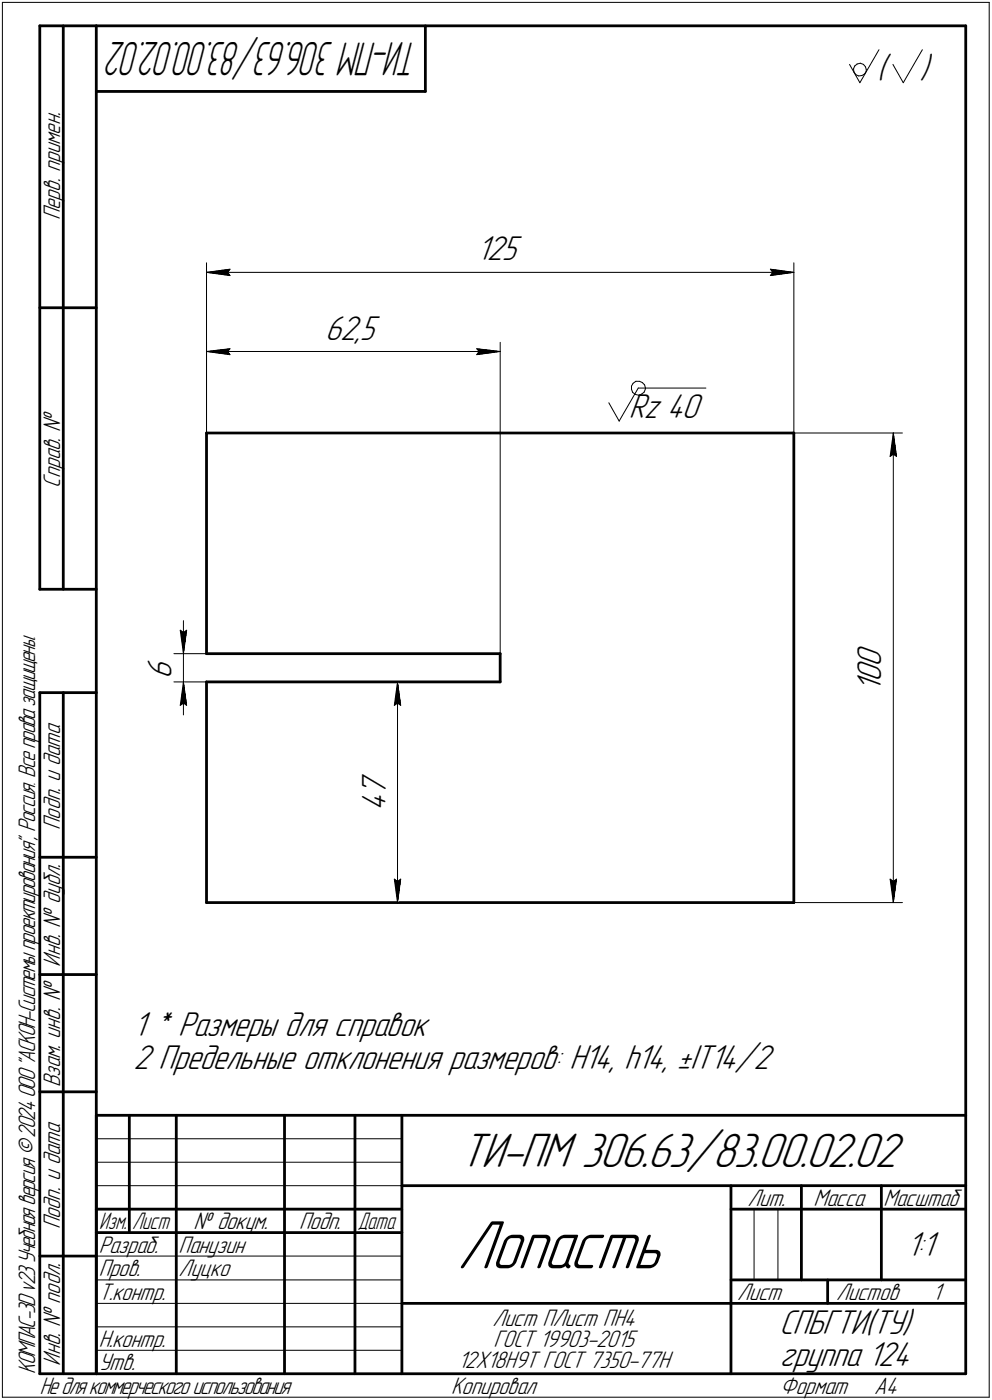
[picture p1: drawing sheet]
<svg xmlns="http://www.w3.org/2000/svg" width="211mm" height="298mm" viewBox="0 0 211 298" stroke-linecap="round" stroke-linejoin="round" font-family="sans-serif">
<g fill="none" stroke="#000" stroke-width=".59">
<path d="M8.5 5.5v120zM8.5 5.5h12zM13.5 5.5v120zM20.5 5.5v287zM20.5 5.5h185zM20.5 19.5h70zM90.5 5.5v14zM205.5 5.5v287zM8.5 65.5h12zM43.9 92.2h125zM43.9 92.2v47zM168.9 92.2v100z"/>
<path d="M8.5 125.5h12zM43.9 139.2h62.5zM106.4 139.2v6zM8.5 147.5v145zM8.5 147.5h12zM13.5 147.5v145zM43.9 145.2v47zM43.9 145.2h62.5zM8.5 182.5h12zM43.9 192.2h125zM8.5 207.5h12zM8.5 232.5h12z"/>
<path d="M20.5 237.5h185zM20.5 237.5v55zM27.5 237.5v25zM37.5 237.5v55zM60.5 237.5v55zM75.5 237.5v55zM85.5 237.5v55zM20.5 257.5h65zM85.5 252.5h120zM155.5 252.5v40zM155.5 257.5h15zM170.5 252.5v20z"/>
<path d="M170.5 257.5h35zM187.5 252.5v20zM8.5 267.5h12zM20.5 262.5h65zM85.5 277.5h70zM155.5 277.5h50zM155.5 272.5h50zM176.1 272.5v5zM8.5 292.5h12zM20.5 292.5h185z"/>
</g>
<g fill="none" stroke="#000" stroke-width=".21">
<path d="M.5 .5v297zM.5 .5h210zM180.8 13.7l2.2 3.9zM181.6 14.6l.1 .7zM181.7 15.3l.4 .6zM181.9 14.1l.5-.5zM181.9 14.1l-.3 .5zM182.1 15.9l.6 .3zM182.4 13.6l.6-.1zM182.7 16.2l.7-.1zM183 13.5l.7 .2zM183.4 16.1l.6-.4z"/>
<path d="M183.7 13.7l.4 .5zM184.1 14.2l.2 .6zM184.3 15.2l-.3 .5zM184.3 14.8v.4zM187 10.6l-4 7zM190 13.7l2.2 3.9zM196.3 10.6l-4.1 7zM210.5 .5v297zM43.9 56v36.2zM43.9 58l5-.7zM43.9 58l5 .7zM43.9 58h125z"/>
<path d="M48.4 58l.5 .7zM48.9 57.3l-.5 .7zM163.9 58.7l5-.7zM163.9 57.3l.5 .7zM163.9 57.3l5 .7zM164.4 58l-.5 .7zM168.9 56v36.2zM43.9 72.9v66.3zM43.9 74.8l5-.5zM43.9 74.8l5 .7zM43.9 74.8h62.5zM48.4 74.8l.5 .7z"/>
<path d="M48.9 74.3l-.5 .5zM101.4 75.5l5-.7zM101.4 74.3l.5 .5zM101.4 74.3l5 .5zM101.9 74.8l-.5 .7zM106.4 72.9v66.3zM129.5 85.8l2.2 3.9zM134.4 82.2v.7zM134.4 82.9l.2 .7zM134.6 83.6l.6 .4zM134.7 81.6l.6-.4zM134.7 81.6l-.3 .6z"/>
<path d="M135.2 84l.7 .2zM135.3 81.2h.8zM135.8 82.6l-4.1 7.1zM135.8 82.6h14.4zM135.9 84.2l.7-.3zM136.1 81.2l.6 .2zM136.6 83.9l.5-.4zM136.7 81.4l.5 .6zM137.2 82l.1 .6zM137.3 82.8l-.2 .7zM137.3 82.6v.2zM168.9 92.2h23.1z"/>
<path d="M189.4 97.2l.7-.5zM190.1 92.2l.7 5zM190.1 96.7l.7 .5zM190.1 92.2l-.7 5zM190.1 92.2v100zM37 139.2h6.9zM38.4 134.2l.6 .5zM38.4 134.2l.6 5zM39 134.7l.7-.5zM39 132.2v7zM39 139.2v6zM39.7 134.2l-.7 5z"/>
<path d="M37 145.2h6.9zM38.4 150.2l.6-.5zM39 145.2l-.6 5zM39 149.7l.7 .5zM39 145.2l.7 5zM39 145.2v7zM82.6 145.2h2.4zM83.9 150.2l.7-.5zM84.6 145.2l.7 5zM84.6 149.7l.7 .5zM84.6 145.2l-.7 5zM84.6 145.2v47z"/>
<path d="M82.6 192.2h2.4zM83.9 187.2l.7 5zM83.9 187.2l.7 .5zM84.6 187.7l.7-.5zM85.3 187.2l-.7 5zM168.9 192.2h23.1zM189.4 187.2l.7 5zM189.4 187.2l.7 .5zM190.1 187.7l.7-.5zM190.8 187.2l-.7 5zM20.5 247.5h65zM20.5 252.5h65z"/>
<path d="M20.5 242.5h65zM160.4 257.5v15zM165.5 257.5v15zM20.5 267.5h65zM20.5 272.5h65zM20.5 277.5h65zM.5 297.5h210zM20.5 282.5h65zM20.5 287.5h65z"/>
</g>
<g fill="#fff" stroke="#fff" stroke-width=".21">
<path d="M76.5 164.6h7.1zM76.5 164.7h7.1zM76.5 164.8h7.1zM76.5 164.8h7.1zM76.5 164.9h7.1zM76.5 165h7.1zM76.5 165.1h7.1zM76.5 165.2h7.1zM76.5 165.3h7.1zM76.5 165.4h7.1zM76.5 165.4h7.1zM76.5 165.5h7.1zM76.5 165.6h7.1zM76.5 165.7h7.1zM76.5 165.8h7.1zM76.5 165.9h7.1zM76.5 165.9h7.1zM76.5 166h7.1zM76.5 166.1h7.1zM76.5 166.2h7.1zM76.5 166.3h7.1zM76.5 166.4h7.1zM76.5 166.5h7.1zM76.5 166.5h7.1zM76.5 166.6h7.1zM76.5 166.7h7.1zM76.5 166.8h7.1zM76.5 166.9h7.1zM76.5 167h7.1zM76.5 167h7.1zM76.5 167.1h7.1zM76.5 167.2h7.1zM76.5 167.3h7.1zM76.5 167.4h7.1zM76.5 167.5h7.1zM76.5 167.6h7.1zM76.5 167.6h7.1zM76.5 167.7h7.1zM76.5 167.8h7.1zM76.5 167.9h7.1zM76.5 168h7.1zM76.5 168.1h7.1zM76.5 168.1h7.1zM76.5 168.2h7.1zM76.5 168.3h7.1zM76.5 168.4h7.1zM76.5 168.5h7.1zM76.5 168.6h7.1zM76.5 168.7h7.1zM76.5 168.7h7.1zM76.5 168.8h7.1zM76.5 168.9h7.1zM76.5 169h7.1zM76.5 169.1h7.1zM76.5 169.2h7.1zM76.5 169.2h7.1zM76.5 169.3h7.1zM76.5 169.4h7.1zM76.5 169.5h7.1zM76.5 169.6h7.1zM76.5 169.7h7.1zM76.5 169.8h7.1zM76.5 169.8h7.1zM76.5 169.9h7.1zM76.5 170h7.1zM76.5 170.1h7.1zM76.5 170.2h7.1zM76.5 170.3h7.1zM76.5 170.3h7.1zM76.5 170.4h7.1zM76.5 170.5h7.1zM76.5 170.6h7.1zM76.5 170.7h7.1zM76.5 170.8h7.1zM76.5 170.9h7.1zM76.5 170.9h7.1zM76.5 171h7.1zM76.5 171.1h7.1zM76.5 171.2h7.1zM76.5 171.3h7.1zM76.5 171.4h7.1zM76.5 171.4h7.1zM76.5 171.5h7.1zM76.5 171.6h7.1zM76.5 171.7h7.1zM76.5 171.8h7.1zM76.5 171.9h7.1zM76.5 172h7.1zM76.5 172h7.1zM76.5 172.1h7.1zM76.5 172.2h7.1zM76.5 172.3h7.1zM76.5 172.4h7.1zM76.5 172.5h7.1zM76.5 172.6h7.1zM76.5 172.6h7.1zM76.5 172.7h7.1z"/>
<path d="M84.5 145.5h.3zM84.5 145.5h.3zM84.4 145.6h.4zM84.4 145.7h.4zM84.3 145.8h.5zM84.3 145.9h.6zM84.3 146h.6zM84.2 146h.8zM84.2 146.1h.8zM84.2 146.2h.9zM84.2 146.3h.9zM84.1 146.4h1zM84.1 146.5h1.1zM84.1 146.6h1.1zM84 146.6h1.3zM84 146.7h1.3zM83.9 146.8h1.4zM83.9 146.9h1.4zM83.8 147h1.5zM83.8 147.1h1.6zM83.8 147.2h1.6zM83.8 147.2h1.6zM83.8 147.3h1.6zM83.8 147.4h1.6zM83.8 147.5h1.6zM83.8 147.6h1.6zM83.8 147.7h1.7zM83.7 147.7h1.8zM83.7 147.8h1.8zM83.7 147.9h1.8zM83.7 148h1.8zM83.7 148.1h1.8zM83.7 148.2h1.8zM83.7 148.3h1.9zM83.7 148.3h1.9zM83.7 148.4h1.9zM83.7 148.5h1.9zM83.7 148.6h1.9zM83.7 148.7h1.9zM83.7 148.8h1.9zM83.7 148.8h1.9zM83.7 148.9h2zM83.7 149h2zM83.7 149.1h2zM83.7 149.2h2zM83.6 149.3h2.1zM83.6 149.4h2.1zM83.6 149.4h2.1zM83.6 149.5h2.2zM83.6 149.6h2.2zM83.6 149.7h2.2zM83.6 149.8h2.2zM83.6 149.9h2.2zM83.6 149.9h2.2zM83.5 150h2.3zM83.5 150.1h2.4zM83.5 150.2h2.4zM83.5 150.3h2.4zM83.5 150.4h2.4zM83.5 150.5h2.4zM83.5 150.5h2.4zM83.5 150.6h2.4z"/>
<path d="M83.4 186.7h2.5zM83.5 186.8h2.4zM83.5 186.9h2.4zM83.5 186.9h2.4zM83.5 187h2.4zM83.5 187.1h2.4zM83.5 187.2h2.4zM83.5 187.3h2.4zM83.5 187.4h2.3zM83.6 187.5h2.2zM83.6 187.5h2.2zM83.6 187.6h2.2zM83.6 187.7h2.2zM83.6 187.8h2.2zM83.6 187.9h2.2zM83.6 188h2.1zM83.6 188h2.1zM83.6 188.1h2.1zM83.7 188.2h2zM83.7 188.3h2zM83.7 188.4h2zM83.7 188.5h2zM83.7 188.6h1.9zM83.7 188.6h1.9zM83.7 188.7h1.9zM83.7 188.8h1.9zM83.7 188.9h1.9zM83.7 189h1.9zM83.7 189.1h1.9zM83.7 189.1h1.9zM83.7 189.2h1.8zM83.7 189.3h1.8zM83.7 189.4h1.8zM83.7 189.5h1.8zM83.7 189.6h1.8zM83.7 189.7h1.8zM83.8 189.7h1.7zM83.8 189.8h1.6zM83.8 189.9h1.6zM83.8 190h1.6zM83.8 190.1h1.6zM83.8 190.2h1.6zM83.8 190.2h1.6zM83.8 190.3h1.6zM83.8 190.4h1.5zM83.9 190.5h1.4zM83.9 190.6h1.4zM84 190.7h1.3zM84 190.8h1.3zM84.1 190.8h1.1zM84.1 190.9h1.1zM84.1 191h1zM84.2 191.1h.9zM84.2 191.2h.9zM84.2 191.3h.8zM84.2 191.3h.8zM84.3 191.4h.6zM84.3 191.5h.6zM84.3 191.6h.5zM84.4 191.7h.4zM84.4 191.8h.4zM84.5 191.9h.3zM84.5 191.9h.3z"/>
<path d="M101.5 49.9h9.8zM101.5 50h9.8zM101.5 50h9.8zM101.5 50.1h9.8zM101.5 50.2h9.8zM101.5 50.3h9.8zM101.5 50.4h9.8zM101.5 50.5h9.8zM101.5 50.5h9.8zM101.5 50.6h9.8zM101.5 50.7h9.8zM101.5 50.8h9.8zM101.5 50.9h9.8zM101.5 51h9.8zM101.5 51.1h9.8zM101.5 51.1h9.8zM101.5 51.2h9.8zM101.5 51.3h9.8zM101.5 51.4h9.8zM101.5 51.5h9.8zM101.5 51.6h9.8zM101.5 51.6h9.8zM101.5 51.7h9.8zM101.5 51.8h9.8zM101.5 51.9h9.8zM101.5 52h9.8zM101.5 52.1h9.8zM101.5 52.2h9.8zM101.5 52.2h9.8zM101.5 52.3h9.8zM101.5 52.4h9.8zM101.5 52.5h9.8zM101.5 52.6h9.8zM101.5 52.7h9.8zM101.5 52.7h9.8zM101.5 52.8h9.8zM101.5 52.9h9.8zM101.5 53h9.8zM101.5 53.1h9.8zM101.5 53.2h9.8zM101.5 53.3h9.8zM101.5 53.3h9.8zM101.5 53.4h9.8zM101.5 53.5h9.8zM101.5 53.6h9.8zM101.5 53.7h9.8zM101.5 53.8h9.8zM101.5 53.8h9.8zM101.5 53.9h9.8zM101.5 54h9.8zM101.5 54.1h9.8zM101.5 54.2h9.8zM101.5 54.3h9.8zM101.5 54.4h9.8zM101.5 54.4h9.8zM101.5 54.5h9.8zM101.5 54.6h9.8zM101.5 54.7h9.8zM101.5 54.8h9.8zM101.5 54.9h9.8zM101.5 54.9h9.8zM101.5 55h9.8zM101.5 55.1h9.8zM101.5 55.2h9.8zM101.5 55.3h9.8zM101.5 55.4h9.8zM101.5 55.5h9.8zM101.5 55.5h9.8zM101.5 55.6h9.8zM101.5 55.7h9.8zM101.5 55.8h9.8zM101.5 55.9h9.8zM101.5 56h9.8zM101.5 56h9.8zM101.5 56.1h9.8zM101.5 56.2h9.8zM101.5 56.3h9.8zM101.5 56.4h9.8zM101.5 56.5h9.8zM101.5 56.6h9.8zM101.5 56.6h9.8zM101.5 56.7h9.8zM101.5 56.8h9.8zM101.5 56.9h9.8z"/>
<path d="M48.9 56.8h.5zM48.3 56.9h1.1zM47.6 57h1.8zM47 57.1h2.4zM46.4 57.1h3zM45.7 57.2h3.7zM45.6 57.3h3.8zM45.4 57.4h4zM45.1 57.5h4.3zM45 57.6h4.4zM44.8 57.7h4.6zM44.5 57.7h4.9zM44.4 57.8h5zM44.2 57.9h5.2zM43.9 58h5.5zM44.2 58.1h5.2zM44.4 58.2h5zM44.5 58.3h4.9zM44.8 58.3h4.6zM45 58.4h4.4zM45.1 58.5h4.3zM45.4 58.6h4zM45.6 58.7h3.8zM45.7 58.8h3.7zM46.5 58.8h2.9zM47.2 58.9h2.2zM48 59h1.4zM48.8 59.1h.6z"/>
<path d="M163.5 56.8h.7zM163.5 56.9h1.3zM163.5 57h1.9zM163.5 57.1h2.4zM163.5 57.1h3zM163.5 57.2h3.6zM163.5 57.3h3.9zM163.5 57.4h4.1zM163.5 57.5h4.2zM163.5 57.6h4.5zM163.5 57.7h4.6zM163.5 57.7h4.8zM163.5 57.8h5.1zM163.5 57.9h5.2zM163.5 58h5.4zM163.5 58.1h5.2zM163.5 58.2h5.1zM163.5 58.3h4.8zM163.5 58.3h4.6zM163.5 58.4h4.5zM163.5 58.5h4.2zM163.5 58.6h4.1zM163.5 58.7h3.9zM163.5 58.8h3.6zM163.5 58.8h3zM163.5 58.9h2.2zM163.5 59h1.5zM163.5 59.1h.8z"/>
<path d="M69.2 66.7h12zM69.2 66.8h12zM69.2 66.9h12zM69.2 67h12zM69.2 67.1h12zM69.2 67.1h12zM69.2 67.2h12zM69.2 67.3h12zM69.2 67.4h12zM69.2 67.5h12zM69.2 67.6h12zM69.2 67.6h12zM69.2 67.7h12zM69.2 67.8h12zM69.2 67.9h12zM69.2 68h12zM69.2 68.1h12zM69.2 68.2h12zM69.2 68.2h12zM69.2 68.3h12zM69.2 68.4h12zM69.2 68.5h12zM69.2 68.6h12zM69.2 68.7h12zM69.2 68.7h12zM69.2 68.8h12zM69.2 68.9h12zM69.2 69h12zM69.2 69.1h12zM69.2 69.2h12zM69.2 69.3h12zM69.2 69.3h12zM69.2 69.4h12zM69.2 69.5h12zM69.2 69.6h12zM69.2 69.7h12zM69.2 69.8h12zM69.2 69.8h12zM69.2 69.9h12zM69.2 70h12zM69.2 70.1h12zM69.2 70.2h12zM69.2 70.3h12zM69.2 70.4h12zM69.2 70.4h12zM69.2 70.5h12zM69.2 70.6h12zM69.2 70.7h12zM69.2 70.8h12zM69.2 70.9h12zM69.2 71h12zM69.2 71h12zM69.2 71.1h12zM69.2 71.2h12zM69.2 71.3h12zM69.2 71.4h12zM69.2 71.5h12zM69.2 71.5h12zM69.2 71.6h12zM69.2 71.7h12zM69.2 71.8h12zM69.2 71.9h12zM69.2 72h12zM69.2 72.1h12zM69.2 72.1h12zM69.2 72.2h12zM69.2 72.3h12zM69.2 72.4h12zM69.2 72.5h12zM69.2 72.6h12zM69.2 72.6h12zM69.2 72.7h12zM69.2 72.8h12zM69.2 72.9h12zM69.2 73h12zM69.2 73.1h12zM69.2 73.2h12zM69.2 73.2h12zM69.2 73.3h12zM69.2 73.4h12zM69.2 73.5h12zM69.2 73.6h12zM69.2 73.7h12zM69.2 73.7h12zM69.2 73.8h12z"/>
<path d="M48.9 73.7h.5zM48.3 73.8h1.1zM47.6 73.9h1.8zM47 74h2.4zM46.4 74.1h3zM45.7 74.2h3.7zM45.6 74.3h3.8zM45.3 74.3h4.1zM45.1 74.4h4.3zM44.9 74.5h4.5zM44.6 74.6h4.8zM44.4 74.7h5zM44.2 74.8h5.2zM43.9 74.8h5.5zM44.2 74.9h5.2zM44.4 75h5zM44.5 75.1h4.9zM44.8 75.2h4.6zM45 75.3h4.4zM45.1 75.4h4.3zM45.4 75.4h4zM45.6 75.5h3.8zM45.7 75.6h3.7zM46.4 75.7h3zM47 75.8h2.4zM47.6 75.9h1.8zM48.3 75.9h1.1zM48.9 76h.5z"/>
<path d="M100.9 73.7h.7zM100.9 73.8h1.3zM100.9 73.9h1.9zM100.9 74h2.6zM100.9 74.1h3.2zM100.9 74.2h3.7zM100.9 74.3h4zM100.9 74.3h4.3zM100.9 74.4h4.4zM100.9 74.5h4.7zM100.9 74.6h4.9zM100.9 74.7h5.1zM100.9 74.8h5.4zM100.9 74.8h5.5zM100.9 74.9h5.4zM100.9 75h5.2zM100.9 75.1h4.9zM100.9 75.2h4.8zM100.9 75.3h4.6zM100.9 75.4h4.3zM100.9 75.4h4.2zM100.9 75.5h4zM100.9 75.6h3.7zM100.9 75.7h3.2zM100.9 75.8h2.6zM100.9 75.9h1.9zM100.9 75.9h1.3zM100.9 76h.7z"/>
<path d="M128.9 81.1h23.2zM128.9 81.2h23.2zM128.9 81.3h23.2zM128.9 81.4h23.2zM128.9 81.4h23.2zM128.9 81.5h23.2zM128.9 81.6h23.2zM128.9 81.7h23.2zM128.9 81.8h23.2zM128.9 81.9h23.2zM128.9 82h23.2zM128.9 82h23.2zM128.9 82.1h23.2zM128.9 82.2h23.2zM128.9 82.3h23.2zM128.9 82.4h23.2zM128.9 82.5h23.2zM128.9 82.5h23.2zM128.9 82.6h23.2zM128.9 82.7h23.2zM128.9 82.8h23.2zM128.9 82.9h23.2zM128.9 83h23.2zM128.9 83.1h23.2zM128.9 83.1h23.2zM128.9 83.2h23.2zM128.9 83.3h23.2zM128.9 83.4h23.2zM128.9 83.5h23.2zM128.9 83.6h23.2zM128.9 83.7h23.2zM128.9 83.7h23.2zM128.9 83.8h23.2zM128.9 83.9h23.2zM128.9 84h23.2zM128.9 84.1h23.2zM128.9 84.2h23.2zM128.9 84.2h23.2zM128.9 84.3h23.2zM128.9 84.4h23.2zM128.9 84.5h23.2zM128.9 84.6h23.2zM128.9 84.7h23.2zM128.9 84.8h23.2zM128.9 84.8h23.2zM128.9 84.9h23.2zM128.9 85h23.2zM128.9 85.1h23.2zM128.9 85.2h23.2zM128.9 85.3h23.2zM128.9 85.3h23.2zM128.9 85.4h23.2zM128.9 85.5h23.2zM128.9 85.6h23.2zM128.9 85.7h23.2zM128.9 85.8h23.2zM128.9 85.9h23.2zM128.9 85.9h23.2zM128.9 86h23.2zM128.9 86.1h23.2zM128.9 86.2h23.2zM128.9 86.3h23.2zM128.9 86.4h23.2zM128.9 86.4h23.2zM128.9 86.5h23.2zM128.9 86.6h23.2zM128.9 86.7h23.2zM128.9 86.8h23.2zM128.9 86.9h23.2zM128.9 87h23.2zM128.9 87h23.2zM128.9 87.1h23.2zM128.9 87.2h23.2zM128.9 87.3h23.2zM128.9 87.4h23.2zM128.9 87.5h23.2zM128.9 87.5h23.2zM128.9 87.6h23.2zM128.9 87.7h23.2zM128.9 87.8h23.2zM128.9 87.9h23.2zM128.9 88h23.2zM128.9 88.1h23.2zM128.9 88.1h23.2zM128.9 88.2h23.2zM128.9 88.3h23.2zM128.9 88.4h23.2zM128.9 88.5h23.2zM128.9 88.6h23.2zM128.9 88.6h23.2zM128.9 88.7h23.2zM128.9 88.8h23.2zM128.9 88.9h23.2zM128.9 89h23.2zM128.9 89.1h23.2zM128.9 89.2h23.2zM128.9 89.2h23.2zM128.9 89.3h23.2zM128.9 89.4h23.2zM128.9 89.5h23.2zM128.9 89.6h23.2zM128.9 89.7h23.2zM128.9 89.7h23.2zM128.9 89.8h23.2zM128.9 89.9h23.2zM128.9 90h23.2zM128.9 90.1h23.2zM128.9 90.2h23.2zM128.9 90.3h23.2zM128.9 90.3h23.2zM128.9 90.4h23.2z"/>
<path d="M30.9 139.7h7.1zM30.9 139.8h7.1zM30.9 139.9h7.1zM30.9 140h7.1zM30.9 140h7.1zM30.9 140.1h7.1zM30.9 140.2h7.1zM30.9 140.3h7.1zM30.9 140.4h7.1zM30.9 140.5h7.1zM30.9 140.5h7.1zM30.9 140.6h7.1zM30.9 140.7h7.1zM30.9 140.8h7.1zM30.9 140.9h7.1zM30.9 141h7.1zM30.9 141.1h7.1zM30.9 141.1h7.1zM30.9 141.2h7.1zM30.9 141.3h7.1zM30.9 141.4h7.1zM30.9 141.5h7.1zM30.9 141.6h7.1zM30.9 141.6h7.1zM30.9 141.7h7.1zM30.9 141.8h7.1zM30.9 141.9h7.1zM30.9 142h7.1zM30.9 142.1h7.1zM30.9 142.2h7.1zM30.9 142.2h7.1zM30.9 142.3h7.1zM30.9 142.4h7.1zM30.9 142.5h7.1zM30.9 142.6h7.1zM30.9 142.7h7.1zM30.9 142.7h7.1zM30.9 142.8h7.1zM30.9 142.9h7.1zM30.9 143h7.1zM30.9 143.1h7.1zM30.9 143.2h7.1zM30.9 143.3h7.1zM30.9 143.3h7.1zM30.9 143.4h7.1zM30.9 143.5h7.1zM30.9 143.6h7.1zM30.9 143.7h7.1zM30.9 143.8h7.1zM30.9 143.8h7.1zM30.9 143.9h7.1zM30.9 144h7.1zM30.9 144.1h7.1zM30.9 144.2h7.1zM30.9 144.3h7.1zM30.9 144.4h7.1zM30.9 144.4h7.1zM30.9 144.5h7.1zM30.9 144.6h7.1z"/>
<path d="M37.8 133.7h2.4zM37.8 133.8h2.4zM37.8 133.9h2.4zM37.8 133.9h2.4zM37.8 134h2.4zM37.8 134.1h2.4zM37.8 134.2h2.4zM37.8 134.3h2.4zM37.9 134.4h2.3zM37.9 134.5h2.2zM37.9 134.5h2.2zM37.9 134.6h2.2zM37.9 134.7h2.2zM37.9 134.8h2.2zM37.9 134.9h2.2zM38 135h2.1zM38 135h2.1zM38 135.1h2.1zM38 135.2h2zM38 135.3h2zM38 135.4h2zM38 135.5h2zM38 135.6h2zM38.1 135.6h1.9zM38.1 135.7h1.9zM38.1 135.8h1.9zM38.1 135.9h1.9zM38.1 136h1.9zM38.1 136.1h1.9zM38.1 136.1h1.9zM38.2 136.2h1.8zM38.2 136.3h1.8zM38.2 136.4h1.8zM38.2 136.5h1.8zM38.2 136.6h1.8zM38.2 136.7h1.8zM38.2 136.7h1.7zM38.3 136.8h1.6zM38.3 136.9h1.6zM38.3 137h1.6zM38.3 137.1h1.6zM38.3 137.2h1.6zM38.3 137.2h1.6zM38.3 137.3h1.6zM38.3 137.4h1.5zM38.4 137.5h1.4zM38.4 137.6h1.4zM38.4 137.7h1.3zM38.4 137.8h1.3zM38.5 137.8h1.1zM38.5 137.9h1.1zM38.5 138h1zM38.6 138.1h.9zM38.6 138.2h.9zM38.7 138.3h.8zM38.7 138.3h.8zM38.8 138.4h.6zM38.8 138.5h.6zM38.8 138.6h.5zM38.9 138.7h.4zM38.9 138.8h.4zM38.9 138.9h.3zM38.9 138.9h.3z"/>
<path d="M38.9 145.5h.3zM38.9 145.5h.3zM38.9 145.6h.4zM38.9 145.7h.4zM38.8 145.8h.5zM38.8 145.9h.6zM38.8 146h.6zM38.7 146h.8zM38.7 146.1h.8zM38.6 146.2h.9zM38.6 146.3h.9zM38.5 146.4h1zM38.5 146.5h1.1zM38.5 146.6h1.1zM38.4 146.6h1.3zM38.4 146.7h1.3zM38.4 146.8h1.4zM38.4 146.9h1.4zM38.3 147h1.5zM38.3 147.1h1.6zM38.3 147.2h1.6zM38.3 147.2h1.6zM38.3 147.3h1.6zM38.3 147.4h1.6zM38.3 147.5h1.6zM38.3 147.6h1.6zM38.2 147.7h1.7zM38.2 147.7h1.8zM38.2 147.8h1.8zM38.2 147.9h1.8zM38.2 148h1.8zM38.2 148.1h1.8zM38.2 148.2h1.8zM38.1 148.3h1.9zM38.1 148.3h1.9zM38.1 148.4h1.9zM38.1 148.5h1.9zM38.1 148.6h1.9zM38.1 148.7h1.9zM38.1 148.8h1.9zM38 148.8h2zM38 148.9h2zM38 149h2zM38 149.1h2zM38 149.2h2zM38 149.3h2.1zM38 149.4h2.1zM38 149.4h2.1zM37.9 149.5h2.2zM37.9 149.6h2.2zM37.9 149.7h2.2zM37.9 149.8h2.2zM37.9 149.9h2.2zM37.9 149.9h2.2zM37.9 150h2.3zM37.8 150.1h2.4zM37.8 150.2h2.4zM37.8 150.3h2.4zM37.8 150.4h2.4zM37.8 150.5h2.4zM37.8 150.5h2.4zM37.8 150.6h2.4z"/>
<path d="M181.9 137.1h7.2zM181.9 137.2h7.2zM181.9 137.2h7.2zM181.9 137.3h7.2zM181.9 137.4h7.2zM181.9 137.5h7.2zM181.9 137.6h7.2zM181.9 137.7h7.2zM181.9 137.8h7.2zM181.9 137.8h7.2zM181.9 137.9h7.2zM181.9 138h7.2zM181.9 138.1h7.2zM181.9 138.2h7.2zM181.9 138.3h7.2zM181.9 138.3h7.2zM181.9 138.4h7.2zM181.9 138.5h7.2zM181.9 138.6h7.2zM181.9 138.7h7.2zM181.9 138.8h7.2zM181.9 138.9h7.2zM181.9 138.9h7.2zM181.9 139h7.2zM181.9 139.1h7.2zM181.9 139.2h7.2zM181.9 139.3h7.2zM181.9 139.4h7.2zM181.9 139.4h7.2zM181.9 139.5h7.2zM181.9 139.6h7.2zM181.9 139.7h7.2zM181.9 139.8h7.2zM181.9 139.9h7.2zM181.9 140h7.2zM181.9 140h7.2zM181.9 140.1h7.2zM181.9 140.2h7.2zM181.9 140.3h7.2zM181.9 140.4h7.2zM181.9 140.5h7.2zM181.9 140.5h7.2zM181.9 140.6h7.2zM181.9 140.7h7.2zM181.9 140.8h7.2zM181.9 140.9h7.2zM181.9 141h7.2zM181.9 141.1h7.2zM181.9 141.1h7.2zM181.9 141.2h7.2zM181.9 141.3h7.2zM181.9 141.4h7.2zM181.9 141.5h7.2zM181.9 141.6h7.2zM181.9 141.6h7.2zM181.9 141.7h7.2zM181.9 141.8h7.2zM181.9 141.9h7.2zM181.9 142h7.2zM181.9 142.1h7.2zM181.9 142.2h7.2zM181.9 142.2h7.2zM181.9 142.3h7.2zM181.9 142.4h7.2zM181.9 142.5h7.2zM181.9 142.6h7.2zM181.9 142.7h7.2zM181.9 142.7h7.2zM181.9 142.8h7.2zM181.9 142.9h7.2zM181.9 143h7.2zM181.9 143.1h7.2zM181.9 143.2h7.2zM181.9 143.3h7.2zM181.9 143.3h7.2zM181.9 143.4h7.2zM181.9 143.5h7.2zM181.9 143.6h7.2zM181.9 143.7h7.2zM181.9 143.8h7.2zM181.9 143.8h7.2zM181.9 143.9h7.2zM181.9 144h7.2zM181.9 144.1h7.2zM181.9 144.2h7.2zM181.9 144.3h7.2zM181.9 144.4h7.2zM181.9 144.4h7.2zM181.9 144.5h7.2zM181.9 144.6h7.2zM181.9 144.7h7.2zM181.9 144.8h7.2zM181.9 144.9h7.2zM181.9 144.9h7.2zM181.9 145h7.2zM181.9 145.1h7.2zM181.9 145.2h7.2zM181.9 145.3h7.2zM181.9 145.4h7.2zM181.9 145.5h7.2zM181.9 145.5h7.2zM181.9 145.6h7.2zM181.9 145.7h7.2zM181.9 145.8h7.2zM181.9 145.9h7.2zM181.9 146h7.2zM181.9 146h7.2zM181.9 146.1h7.2zM181.9 146.2h7.2zM181.9 146.3h7.2zM181.9 146.4h7.2zM181.9 146.5h7.2zM181.9 146.6h7.2zM181.9 146.6h7.2zM181.9 146.7h7.2zM181.9 146.8h7.2zM181.9 146.9h7.2zM181.9 147h7.2zM181.9 147.1h7.2zM181.9 147.2h7.2zM181.9 147.2h7.2z"/>
<path d="M190 92.5h.2zM190 92.5h.2zM189.9 92.6h.4zM189.9 92.7h.4zM189.8 92.8h.5zM189.8 92.9h.6zM189.8 93h.6zM189.7 93h.8zM189.7 93.1h.8zM189.7 93.2h.9zM189.7 93.3h.9zM189.6 93.4h1zM189.6 93.5h1.1zM189.6 93.6h1.1zM189.5 93.6h1.3zM189.5 93.7h1.3zM189.4 93.8h1.4zM189.4 93.9h1.4zM189.3 94h1.5zM189.3 94.1h1.6zM189.3 94.1h1.6zM189.3 94.2h1.6zM189.3 94.3h1.6zM189.3 94.4h1.6zM189.3 94.5h1.6zM189.3 94.6h1.6zM189.2 94.7h1.7zM189.2 94.7h1.8zM189.2 94.8h1.8zM189.2 94.9h1.8zM189.2 95h1.8zM189.2 95.1h1.8zM189.2 95.2h1.8zM189.1 95.2h1.9zM189.1 95.3h1.9zM189.1 95.4h1.9zM189.1 95.5h2zM189.1 95.6h2zM189.1 95.7h2zM189.1 95.8h2zM189.1 95.8h2zM189.1 95.9h2zM189.1 96h2zM189.1 96.1h2zM189.1 96.2h2zM189.1 96.3h2.1zM189.1 96.4h2.1zM189.1 96.4h2.1zM189 96.5h2.2zM189 96.6h2.2zM189 96.7h2.2zM189 96.8h2.2zM189 96.9h2.2zM189 96.9h2.2zM189 97h2.3zM188.9 97.1h2.4zM188.9 97.2h2.4zM188.9 97.3h2.4zM188.9 97.4h2.4zM188.9 97.5h2.4zM188.9 97.5h2.4zM188.9 97.6h2.4z"/>
<path d="M188.8 186.7h2.5zM188.9 186.8h2.4zM188.9 186.9h2.4zM188.9 186.9h2.4zM188.9 187h2.4zM188.9 187.1h2.4zM188.9 187.2h2.4zM188.9 187.3h2.4zM189 187.4h2.3zM189 187.5h2.2zM189 187.5h2.2zM189 187.6h2.2zM189 187.7h2.2zM189 187.8h2.2zM189 187.9h2.2zM189.1 188h2.1zM189.1 188h2.1zM189.1 188.1h2.1zM189.1 188.2h2zM189.1 188.3h2zM189.1 188.4h2zM189.1 188.5h2zM189.1 188.6h2zM189.1 188.6h2zM189.1 188.7h2zM189.1 188.8h2zM189.1 188.9h2zM189.1 189h1.9zM189.1 189.1h1.9zM189.1 189.1h1.9zM189.2 189.2h1.8zM189.2 189.3h1.8zM189.2 189.4h1.8zM189.2 189.5h1.8zM189.2 189.6h1.8zM189.2 189.7h1.8zM189.2 189.7h1.7zM189.3 189.8h1.6zM189.3 189.9h1.6zM189.3 190h1.6zM189.3 190.1h1.6zM189.3 190.2h1.6zM189.3 190.2h1.6zM189.3 190.3h1.6zM189.3 190.4h1.5zM189.4 190.5h1.4zM189.4 190.6h1.4zM189.5 190.7h1.3zM189.5 190.8h1.3zM189.6 190.8h1.1zM189.6 190.9h1.1zM189.6 191h1zM189.7 191.1h.9zM189.7 191.2h.9zM189.7 191.3h.8zM189.7 191.3h.8zM189.8 191.4h.6zM189.8 191.5h.6zM189.8 191.6h.5zM189.9 191.7h.4zM189.9 191.8h.4zM190 191.9h.2zM190 191.9h.2z"/>
<path d="M28.4 214.9h66zM28.4 215h66zM28.4 215.1h66zM28.4 215.1h66zM28.4 215.2h66zM28.4 215.3h66zM28.4 215.4h66zM28.4 215.5h66zM28.4 215.6h66zM28.4 215.6h66zM28.4 215.7h66zM28.4 215.8h66zM28.4 215.9h66zM28.4 216h66zM28.4 216.1h66zM28.4 216.2h66zM28.4 216.2h66zM28.4 216.3h66zM28.4 216.4h66zM28.4 216.5h66zM28.4 216.6h66zM28.4 216.7h66zM28.4 216.7h66zM28.4 216.8h66zM28.4 216.9h66zM28.4 217h66zM28.4 217.1h66zM28.4 217.2h66zM28.4 217.3h66zM28.4 217.3h66zM28.4 217.4h66zM28.4 217.5h66zM28.4 217.6h66zM28.4 217.7h66zM28.4 217.8h66zM28.4 217.8h66zM28.4 217.9h66zM28.4 218h66zM28.4 218.1h66zM28.4 218.2h66zM28.4 218.3h66zM28.4 218.4h66zM28.4 218.4h66zM28.4 218.5h66zM28.4 218.6h66zM28.4 218.7h66zM28.4 218.8h66zM28.4 218.9h66zM28.4 218.9h66zM28.4 219h66zM28.4 219.1h66zM28.4 219.2h66zM28.4 219.3h66zM28.4 219.4h66zM28.4 219.5h66zM28.4 219.5h66zM28.4 219.6h66zM28.4 219.7h66zM28.4 219.8h66zM28.4 219.9h66zM28.4 220h66zM28.4 220h66zM28.4 220.1h66zM28.4 220.2h66zM28.4 220.3h66zM28.4 220.4h66zM28.4 220.5h66zM28.4 220.6h66zM28.4 220.6h66zM28.4 220.7h66zM28.4 220.8h66zM28.4 220.9h66zM28.4 221h66zM28.4 221.1h66zM28.4 221.1h66zM28.4 221.2h66zM28.4 221.3h66zM28.4 221.4h66zM28.4 221.5h66zM28.4 221.6h66zM28.4 221.7h66zM28.4 221.7h66zM28.4 221.8h66zM28.4 221.9h66zM28.4 222h66z"/>
<path d="M28.4 222.1h136.9zM28.4 222.2h136.9zM28.4 222.2h136.9zM28.4 222.3h136.9zM28.4 222.4h136.9zM28.4 222.5h136.9zM28.4 222.6h136.9zM28.4 222.7h136.9zM28.4 222.8h136.9zM28.4 222.8h136.9zM28.4 222.9h136.9zM28.4 223h136.9zM28.4 223.1h136.9zM28.4 223.2h136.9zM28.4 223.3h136.9zM28.4 223.4h136.9zM28.4 223.4h136.9zM28.4 223.5h136.9zM28.4 223.6h136.9zM28.4 223.7h136.9zM28.4 223.8h136.9zM28.4 223.9h136.9zM28.4 223.9h136.9zM28.4 224h136.9zM28.4 224.1h136.9zM28.4 224.2h136.9zM28.4 224.3h136.9zM28.4 224.4h136.9zM28.4 224.5h136.9zM28.4 224.5h136.9zM28.4 224.6h136.9zM28.4 224.7h136.9zM28.4 224.8h136.9zM28.4 224.9h136.9zM28.4 225h136.9zM28.4 225h136.9zM28.4 225.1h136.9zM28.4 225.2h136.9zM28.4 225.3h136.9zM28.4 225.4h136.9zM28.4 225.5h136.9zM28.4 225.6h136.9zM28.4 225.6h136.9zM28.4 225.7h136.9zM28.4 225.8h136.9zM28.4 225.9h136.9zM28.4 226h136.9zM28.4 226.1h136.9zM28.4 226.1h136.9zM28.4 226.2h136.9zM28.4 226.3h136.9zM28.4 226.4h136.9zM28.4 226.5h136.9zM28.4 226.6h136.9zM28.4 226.7h136.9zM28.4 226.7h136.9zM28.4 226.8h136.9zM28.4 226.9h136.9zM28.4 227h136.9zM28.4 227.1h136.9zM28.4 227.2h136.9zM28.4 227.2h136.9zM28.4 227.3h136.9zM28.4 227.4h136.9zM28.4 227.5h136.9zM28.4 227.6h136.9zM28.4 227.7h136.9zM28.4 227.8h136.9zM28.4 227.8h136.9zM28.4 227.9h136.9zM28.4 228h136.9zM28.4 228.1h136.9zM28.4 228.2h136.9zM28.4 228.3h136.9zM28.4 228.3h136.9zM28.4 228.4h136.9zM28.4 228.5h136.9zM28.4 228.6h136.9zM28.4 228.7h136.9zM28.4 228.8h136.9zM28.4 228.9h136.9zM28.4 228.9h136.9zM28.4 229h136.9zM28.4 229.1h136.9z"/>
<path d="M180.1 10.6h19zM180.1 10.7h19zM180.1 10.8h19zM180.1 10.8h19zM180.1 10.9h19zM180.1 11h19zM180.1 11.1h19zM180.1 11.2h19zM180.1 11.3h19zM180.1 11.3h19zM180.1 11.4h19zM180.1 11.5h19zM180.1 11.6h19zM180.1 11.7h19zM180.1 11.8h19zM180.1 11.9h19zM180.1 11.9h19zM180.1 12h19zM180.1 12.1h19zM180.1 12.2h19zM180.1 12.3h19zM180.1 12.4h19zM180.1 12.4h19zM180.1 12.5h19zM180.1 12.6h19zM180.1 12.7h19zM180.1 12.8h19zM180.1 12.9h19zM180.1 13h19zM180.1 13h19zM180.1 13.1h19zM180.1 13.2h19zM180.1 13.3h19zM180.1 13.4h19zM180.1 13.5h19zM180.1 13.5h19zM180.1 13.6h19zM180.1 13.7h19zM180.1 13.8h19zM180.1 13.9h19zM180.1 14h19zM180.1 14.1h19zM180.1 14.1h19zM180.1 14.2h19zM180.1 14.3h19zM180.1 14.4h19zM180.1 14.5h19zM180.1 14.6h19zM180.1 14.6h19zM180.1 14.7h19zM180.1 14.8h19zM180.1 14.9h19zM180.1 15h19zM180.1 15.1h19zM180.1 15.2h19zM180.1 15.2h19zM180.1 15.3h19zM180.1 15.4h19zM180.1 15.5h19zM180.1 15.6h19zM180.1 15.7h19zM180.1 15.7h19zM180.1 15.8h19zM180.1 15.9h19zM180.1 16h19zM180.1 16.1h19zM180.1 16.2h19zM180.1 16.3h19zM180.1 16.3h19zM180.1 16.4h19zM180.1 16.5h19zM180.1 16.6h19zM180.1 16.7h19zM180.1 16.8h19zM180.1 16.8h19zM180.1 16.9h19zM180.1 17h19zM180.1 17.1h19zM180.1 17.2h19zM180.1 17.3h19zM180.1 17.4h19zM180.1 17.4h19zM180.1 17.5h19zM180.1 17.6h19zM180.1 17.7h19zM180.1 17.8h19zM180.1 17.9h19zM180.1 17.9h19zM180.1 18h19zM180.1 18.1h19zM180.1 18.2h19zM180.1 18.3h19zM180.1 18.4h19z"/>
</g>
<g fill="#000" stroke="#000" stroke-width=".21">
<path d="M43.9 58h4.5zM44.6 58.1h3.9zM45.2 58.2h3.4zM45.9 58.3h2.8zM46.5 58.3h2.2zM47.1 58.4h1.7zM47.8 58.5h1.1zM48.3 58.6h.6z"/>
<path d="M48.3 57.4h.6zM47.8 57.5h1.1zM47.1 57.6h1.7zM46.5 57.7h2.2zM45.9 57.7h2.8zM45.2 57.8h3.4zM44.6 57.9h3.9z"/>
<path d="M164 57.4h.6zM164.1 57.5h1.1zM164.2 57.6h1.7zM164.2 57.7h2.3zM164.3 57.7h2.7zM164.3 57.8h3.4zM164.4 57.9h3.9z"/>
<path d="M164.4 58h4.5zM164.4 58.1h3.9zM164.3 58.2h3.4zM164.3 58.3h2.7zM164.2 58.3h2.3zM164.2 58.4h1.7zM164.1 58.5h1.1zM164 58.6h.6z"/>
<path d="M43.9 74.8h4.5zM44.6 74.9h3.9zM45.2 75h3.4zM45.9 75.1h2.8zM46.5 75.2h2.2zM47.1 75.3h1.7zM47.8 75.4h1.1zM48.3 75.4h.6z"/>
<path d="M48.3 74.3h.6zM47.6 74.4h1.3zM46.8 74.5h2zM46.1 74.6h2.6zM45.4 74.7h3.2zM44.7 74.8h3.8z"/>
<path d="M101.5 74.3h.7zM101.6 74.4h1.3zM101.7 74.5h1.9zM101.8 74.6h2.5zM101.9 74.7h3.2zM101.9 74.8h3.8z"/>
<path d="M101.9 74.8h4.5zM101.9 74.9h3.9zM101.9 75h3.3zM101.8 75.1h2.8zM101.7 75.2h2.3zM101.7 75.3h1.7zM101.6 75.4h1.1zM101.5 75.4h.6z"/>
<path d="M189.9 93.5h.2zM189.9 93.6h.2zM189.9 93.6h.2zM189.9 93.7h.2zM189.9 93.8h.2zM189.9 93.9h.2zM189.9 94h.2zM189.9 94.1h.2zM189.8 94.1h.3zM189.8 94.2h.3zM189.8 94.3h.3zM189.8 94.4h.3zM189.8 94.5h.3zM189.8 94.6h.3zM189.8 94.7h.3zM189.7 94.7h.4zM189.7 94.8h.4zM189.7 94.9h.4zM189.7 95h.4zM189.7 95.1h.4zM189.7 95.2h.4zM189.7 95.2h.4zM189.7 95.3h.4zM189.7 95.4h.4zM189.7 95.5h.4zM189.7 95.6h.4zM189.7 95.7h.4zM189.7 95.8h.4zM189.7 95.8h.4zM189.7 95.9h.4zM189.6 96h.5zM189.6 96.1h.5zM189.6 96.2h.5zM189.6 96.3h.5zM189.6 96.4h.5zM189.6 96.4h.5zM189.6 96.5h.5zM189.5 96.6h.6zM189.5 96.7h.6zM189.5 96.8h.5zM189.5 96.9h.4zM189.5 96.9h.2zM189.5 97h.2z"/>
<path d="M190.1 92.9h.1zM190.1 93h.1zM190.1 93h.1zM190.1 93.1h.1zM190.1 93.2h.1zM190.1 93.3h.1zM190.1 93.4h.1zM190.1 93.5h.2zM190.1 93.6h.2zM190.1 93.6h.2zM190.1 93.7h.2zM190.1 93.8h.2zM190.1 93.9h.2zM190.1 94h.2zM190.1 94.1h.2zM190.1 94.1h.3zM190.1 94.2h.3zM190.1 94.3h.3zM190.1 94.4h.3zM190.1 94.5h.3zM190.1 94.6h.3zM190.1 94.7h.3zM190.1 94.7h.4zM190.1 94.8h.4zM190.1 94.9h.4zM190.1 95h.4zM190.1 95.1h.4zM190.1 95.2h.4zM190.1 95.2h.4zM190.1 95.3h.5zM190.1 95.4h.5zM190.1 95.5h.5zM190.1 95.6h.5zM190.1 95.7h.5zM190.1 95.8h.5zM190.1 95.8h.5zM190.1 95.9h.5zM190.1 96h.6zM190.1 96.1h.6zM190.1 96.2h.6zM190.1 96.3h.6zM190.1 96.4h.6zM190.1 96.4h.6zM190.1 96.5h.6zM190.1 96.6h.7zM190.1 96.7h.7zM190.2 96.8h.6zM190.3 96.9h.5zM190.4 96.9h.4zM190.6 97h.2z"/>
<path d="M38.4 134.4h.2zM38.4 134.5h.3zM38.4 134.5h.5zM38.4 134.6h.5zM38.4 134.7h.6zM38.4 134.8h.6zM38.5 134.9h.5zM38.5 135h.5zM38.5 135h.5zM38.5 135.1h.5zM38.5 135.2h.5zM38.5 135.3h.5zM38.5 135.4h.5zM38.6 135.5h.4zM38.6 135.6h.4zM38.6 135.6h.4zM38.6 135.7h.4zM38.6 135.8h.4zM38.6 135.9h.4zM38.6 136h.4zM38.6 136.1h.4zM38.7 136.1h.3zM38.7 136.2h.3zM38.7 136.3h.3zM38.7 136.4h.3zM38.7 136.5h.3zM38.7 136.6h.3zM38.7 136.7h.3zM38.8 136.7h.2zM38.8 136.8h.2zM38.8 136.9h.2zM38.8 137h.2zM38.8 137.1h.2zM38.8 137.2h.2zM38.8 137.2h.2zM38.9 137.3h.1zM38.9 137.4h.1zM38.9 137.5h.1zM38.9 137.6h.1zM38.9 137.7h.1zM38.9 137.8h.1zM38.9 137.8h.1zM38.9 137.9h.1z"/>
<path d="M39.5 134.4h.2zM39.4 134.5h.3zM39.3 134.5h.4zM39.2 134.6h.5zM39 134.7h.7zM39 134.8h.7zM39 134.9h.6zM39 135h.6zM39 135h.6zM39 135.1h.6zM39 135.2h.6zM39 135.3h.6zM39 135.4h.6zM39 135.5h.5zM39 135.6h.5zM39 135.6h.5zM39 135.7h.5zM39 135.8h.5zM39 135.9h.5zM39 136h.5zM39 136.1h.5zM39 136.1h.5zM39 136.2h.5zM39 136.3h.5zM39 136.4h.5zM39 136.5h.5zM39 136.6h.5zM39 136.7h.5zM39 136.7h.4zM39 136.8h.4zM39 136.9h.4zM39 137h.4zM39 137.1h.4zM39 137.2h.4zM39 137.2h.4zM39 137.3h.3zM39 137.4h.3zM39 137.5h.3zM39 137.6h.3zM39 137.7h.3zM39 137.8h.3zM39 137.8h.3zM39 137.9h.3zM39 138h.2zM39 138.1h.2zM39 138.2h.2zM39 138.3h.2zM39 138.3h.2zM39 138.4h.2zM39 138.5h.2z"/>
<path d="M38.9 146.5h.1zM38.9 146.6h.1zM38.9 146.6h.1zM38.9 146.7h.1zM38.9 146.8h.1zM38.9 146.9h.1zM38.9 147h.1zM38.9 147.1h.1zM38.8 147.2h.2zM38.8 147.2h.2zM38.8 147.3h.2zM38.8 147.4h.2zM38.8 147.5h.2zM38.8 147.6h.2zM38.8 147.7h.2zM38.7 147.7h.3zM38.7 147.8h.3zM38.7 147.9h.3zM38.7 148h.3zM38.7 148.1h.3zM38.7 148.2h.3zM38.7 148.3h.3zM38.6 148.3h.4zM38.6 148.4h.4zM38.6 148.5h.4zM38.6 148.6h.4zM38.6 148.7h.4zM38.6 148.8h.4zM38.6 148.8h.4zM38.6 148.9h.4zM38.5 149h.5zM38.5 149.1h.5zM38.5 149.2h.5zM38.5 149.3h.5zM38.5 149.4h.5zM38.5 149.4h.5zM38.5 149.5h.5zM38.4 149.6h.6zM38.4 149.7h.6zM38.4 149.8h.5zM38.4 149.9h.5zM38.4 149.9h.3zM38.4 150h.2z"/>
<path d="M39 145.9h.2zM39 146h.2zM39 146h.2zM39 146.1h.2zM39 146.2h.2zM39 146.3h.2zM39 146.4h.2zM39 146.5h.3zM39 146.6h.3zM39 146.6h.3zM39 146.7h.3zM39 146.8h.3zM39 146.9h.3zM39 147h.3zM39 147.1h.3zM39 147.2h.4zM39 147.2h.4zM39 147.3h.4zM39 147.4h.4zM39 147.5h.4zM39 147.6h.4zM39 147.7h.4zM39 147.7h.5zM39 147.8h.5zM39 147.9h.5zM39 148h.5zM39 148.1h.5zM39 148.2h.5zM39 148.3h.5zM39 148.3h.5zM39 148.4h.5zM39 148.5h.5zM39 148.6h.5zM39 148.7h.5zM39 148.8h.5zM39 148.8h.5zM39 148.9h.5zM39 149h.6zM39 149.1h.6zM39 149.2h.6zM39 149.3h.6zM39 149.4h.6zM39 149.4h.6zM39 149.5h.6zM39 149.6h.7zM39 149.7h.7zM39.2 149.8h.5zM39.3 149.9h.4zM39.4 149.9h.3zM39.5 150h.2z"/>
<path d="M84.4 146.5h.2zM84.4 146.6h.2zM84.4 146.6h.2zM84.4 146.7h.2zM84.4 146.8h.2zM84.4 146.9h.2zM84.4 147h.2zM84.4 147.1h.2zM84.3 147.2h.3zM84.3 147.2h.3zM84.3 147.3h.3zM84.3 147.4h.3zM84.3 147.5h.3zM84.3 147.6h.3zM84.3 147.7h.3zM84.2 147.7h.4zM84.2 147.8h.4zM84.2 147.9h.4zM84.2 148h.4zM84.2 148.1h.4zM84.2 148.2h.4zM84.2 148.3h.4zM84.2 148.3h.4zM84.2 148.4h.4zM84.2 148.5h.4zM84.2 148.6h.4zM84.2 148.7h.4zM84.2 148.8h.4zM84.2 148.8h.4zM84.2 148.9h.4zM84.1 149h.5zM84.1 149.1h.5zM84.1 149.2h.5zM84.1 149.3h.5zM84.1 149.4h.5zM84.1 149.4h.5zM84.1 149.5h.5zM84 149.6h.6zM84 149.7h.6zM84 149.8h.5zM84 149.9h.4zM84 149.9h.2zM84 150h.2z"/>
<path d="M84.6 145.9h.2zM84.6 146h.2zM84.6 146h.2zM84.6 146.1h.2zM84.6 146.2h.2zM84.6 146.3h.2zM84.6 146.4h.2zM84.6 146.5h.2zM84.6 146.6h.2zM84.6 146.6h.2zM84.6 146.7h.2zM84.6 146.8h.2zM84.6 146.9h.2zM84.6 147h.2zM84.6 147.1h.2zM84.6 147.2h.3zM84.6 147.2h.3zM84.6 147.3h.3zM84.6 147.4h.3zM84.6 147.5h.3zM84.6 147.6h.3zM84.6 147.7h.3zM84.6 147.7h.4zM84.6 147.8h.4zM84.6 147.9h.4zM84.6 148h.4zM84.6 148.1h.4zM84.6 148.2h.4zM84.6 148.3h.4zM84.6 148.3h.5zM84.6 148.4h.5zM84.6 148.5h.5zM84.6 148.6h.5zM84.6 148.7h.5zM84.6 148.8h.5zM84.6 148.8h.5zM84.6 148.9h.5zM84.6 149h.6zM84.6 149.1h.6zM84.6 149.2h.6zM84.6 149.3h.6zM84.6 149.4h.6zM84.6 149.4h.6zM84.6 149.5h.6zM84.6 149.6h.7zM84.6 149.7h.7zM84.8 149.8h.5zM84.8 149.9h.5zM84.9 149.9h.4zM85.1 150h.2z"/>
<path d="M84 187.4h.2zM84 187.5h.2zM84 187.5h.4zM84 187.6h.5zM84 187.7h.6zM84 187.8h.6zM84.1 187.9h.5zM84.1 188h.5zM84.1 188h.5zM84.1 188.1h.5zM84.1 188.2h.5zM84.1 188.3h.5zM84.1 188.4h.5zM84.2 188.5h.4zM84.2 188.6h.4zM84.2 188.6h.4zM84.2 188.7h.4zM84.2 188.8h.4zM84.2 188.9h.4zM84.2 189h.4zM84.2 189.1h.4zM84.2 189.1h.4zM84.2 189.2h.4zM84.2 189.3h.4zM84.2 189.4h.4zM84.2 189.5h.4zM84.2 189.6h.4zM84.2 189.7h.4zM84.3 189.7h.3zM84.3 189.8h.3zM84.3 189.9h.3zM84.3 190h.3zM84.3 190.1h.3zM84.3 190.2h.3zM84.3 190.2h.3zM84.4 190.3h.2zM84.4 190.4h.2zM84.4 190.5h.2zM84.4 190.6h.2zM84.4 190.7h.2zM84.4 190.8h.2zM84.4 190.8h.2zM84.4 190.9h.2z"/>
<path d="M85.1 187.4h.2zM84.9 187.5h.4zM84.8 187.5h.5zM84.8 187.6h.5zM84.6 187.7h.7zM84.6 187.8h.7zM84.6 187.9h.6zM84.6 188h.6zM84.6 188h.6zM84.6 188.1h.6zM84.6 188.2h.6zM84.6 188.3h.6zM84.6 188.4h.6zM84.6 188.5h.5zM84.6 188.6h.5zM84.6 188.6h.5zM84.6 188.7h.5zM84.6 188.8h.5zM84.6 188.9h.5zM84.6 189h.5zM84.6 189.1h.5zM84.6 189.1h.4zM84.6 189.2h.4zM84.6 189.3h.4zM84.6 189.4h.4zM84.6 189.5h.4zM84.6 189.6h.4zM84.6 189.7h.4zM84.6 189.7h.3zM84.6 189.8h.3zM84.6 189.9h.3zM84.6 190h.3zM84.6 190.1h.3zM84.6 190.2h.3zM84.6 190.2h.3zM84.6 190.3h.2zM84.6 190.4h.2zM84.6 190.5h.2zM84.6 190.6h.2zM84.6 190.7h.2zM84.6 190.8h.2zM84.6 190.8h.2zM84.6 190.9h.2zM84.6 191h.2zM84.6 191.1h.2zM84.6 191.2h.2zM84.6 191.3h.2zM84.6 191.3h.2zM84.6 191.4h.2zM84.6 191.5h.2z"/>
<path d="M189.5 187.4h.2zM189.5 187.5h.2zM189.5 187.5h.4zM189.5 187.6h.5zM189.5 187.7h.6zM189.5 187.8h.6zM189.6 187.9h.5zM189.6 188h.5zM189.6 188h.5zM189.6 188.1h.5zM189.6 188.2h.5zM189.6 188.3h.5zM189.6 188.4h.5zM189.7 188.5h.4zM189.7 188.6h.4zM189.7 188.6h.4zM189.7 188.7h.4zM189.7 188.8h.4zM189.7 188.9h.4zM189.7 189h.4zM189.7 189.1h.4zM189.7 189.1h.4zM189.7 189.2h.4zM189.7 189.3h.4zM189.7 189.4h.4zM189.7 189.5h.4zM189.7 189.6h.4zM189.7 189.7h.4zM189.8 189.7h.3zM189.8 189.8h.3zM189.8 189.9h.3zM189.8 190h.3zM189.8 190.1h.3zM189.8 190.2h.3zM189.8 190.2h.3zM189.9 190.3h.2zM189.9 190.4h.2zM189.9 190.5h.2zM189.9 190.6h.2zM189.9 190.7h.2zM189.9 190.8h.2zM189.9 190.8h.2zM189.9 190.9h.2z"/>
<path d="M190.6 187.4h.2zM190.4 187.5h.4zM190.3 187.5h.5zM190.2 187.6h.6zM190.1 187.7h.7zM190.1 187.8h.7zM190.1 187.9h.6zM190.1 188h.6zM190.1 188h.6zM190.1 188.1h.6zM190.1 188.2h.6zM190.1 188.3h.6zM190.1 188.4h.6zM190.1 188.5h.5zM190.1 188.6h.5zM190.1 188.6h.5zM190.1 188.7h.5zM190.1 188.8h.5zM190.1 188.9h.5zM190.1 189h.5zM190.1 189.1h.5zM190.1 189.1h.4zM190.1 189.2h.4zM190.1 189.3h.4zM190.1 189.4h.4zM190.1 189.5h.4zM190.1 189.6h.4zM190.1 189.7h.4zM190.1 189.7h.3zM190.1 189.8h.3zM190.1 189.9h.3zM190.1 190h.3zM190.1 190.1h.3zM190.1 190.2h.3zM190.1 190.2h.3zM190.1 190.3h.2zM190.1 190.4h.2zM190.1 190.5h.2zM190.1 190.6h.2zM190.1 190.7h.2zM190.1 190.8h.2zM190.1 190.8h.2zM190.1 190.9h.2zM190.1 191h.1zM190.1 191.1h.1zM190.1 191.2h.1zM190.1 191.3h.1zM190.1 191.3h.1zM190.1 191.4h.1zM190.1 191.5h.1z"/>
</g>
<text font-size="15.6" x="97.2" y="270.1">Лопасть</text>
<text font-size="10.9" x="97.9" y="248.5">ТИ-ПМ 306.63/83.00.02.02</text>
<text font-size="10.6" x="89.1" y="9" transform="rotate(-180 89.1 9)">ТИ-ПМ 306.63/83.00.02.02</text>
<g font-size="7.8">
<text x="186.5" y="16.9">(</text>
<text x="195.7" y="16.9">)</text>
<text x="101.5" y="55.5">125</text>
<text x="69.2" y="72.4">62,5</text>
<text x="133.8" y="89">Rz 40</text>
<text x="187.5" y="142" transform="rotate(-90 187.5 142)">0</text>
<text x="36.5" y="144.7" transform="rotate(-90 36.5 144.7)">6</text>
<text x="187.5" y="147.3" transform="rotate(-90 187.5 147.3)">1</text>
<text x="187.5" y="145.2" transform="rotate(-90 187.5 145.2)">0</text>
<text x="82.1" y="172.8" transform="rotate(-90 82.1 172.8)">4</text>
<text x="82.1" y="169.6" transform="rotate(-90 82.1 169.6)">7</text>
<text x="28.4" y="220.5">1 * Размеры для справок</text>
<text x="28.4" y="227.7">2 Предельные отклонения размеров: H14, h14, ±IT14/2</text>
<text x="192.9" y="267.5">1:1</text>
<text x="165.8" y="284.1">СПБГТИ(ТУ)</text>
<text x="166" y="291">группа 124</text>
</g>
<g font-size="5.4">
<text x="12.8" y="46.9" transform="rotate(-90 12.8 46.9)">Перв. примен.</text>
<text x="12.8" y="103.8" transform="rotate(-90 12.8 103.8)">Справ. !</text>
<text x="12.8" y="176.7" transform="rotate(-90 12.8 176.7)">Подп. и дата</text>
<text x="12.8" y="205.8" transform="rotate(-90 12.8 205.8)">Инв. ! дубл.</text>
<text x="12.8" y="231.6" transform="rotate(-90 12.8 231.6)">Взам. инв. !</text>
<text x="159.1" y="256.8">Лит.</text>
<text x="173.1" y="256.8">Масса</text>
<text x="188" y="256.8">Масштаб</text>
<text x="12.8" y="261.7" transform="rotate(-90 12.8 261.7)">Подп. и дата</text>
<text x="41.2" y="261.8">! докум.</text>
<text x="63.6" y="261.8">Подп.</text>
<text x="21" y="266.8">Разраб.</text>
<text x="38" y="266.8">Панузин</text>
<text x="21" y="271.8">Пров.</text>
<text x="38" y="271.8">Луцко</text>
<text x="21" y="276.8">Т.контр.</text>
<text x="156.9" y="276.8">Лист</text>
<text x="177.9" y="276.8">Листов</text>
<text x="198.4" y="276.8">1</text>
<text x="21" y="286.8">Н.контр.</text>
<text x="104.8" y="282.3">Лист ПЛист ПН4</text>
<text x="105" y="286.8">ГОСТ 19903-2015</text>
<text x="7.5" y="292.5" transform="rotate(-90 7.5 292.5)">КОМПАС-3Dv23Учебнаяверсия©2024ООО&quot;АСКОН-Системыпроектирования&quot;, Россия. Всеправазащищены.</text>
<text x="12.8" y="290.8" transform="rotate(-90 12.8 290.8)">Инв. ! подл.</text>
<text x="21" y="291.8">Утв.</text>
<text x="97.5" y="291.3">12Х18Н9Т ГОСТ 7350-77Н</text>
<text x="8.5" y="296.7">Недлякоммерческогоиспользования</text>
<text x="96" y="296.8">Копировал</text>
<text x="166" y="296.8">Формат</text>
<text x="186" y="296.8">A4</text>
</g>
<g font-size="5.3">
<text x="21.1" y="261.8">Изм.</text>
<text x="28.1" y="261.8">Лист</text>
<text x="76.1" y="261.8">Дата</text>
</g>
</svg>
